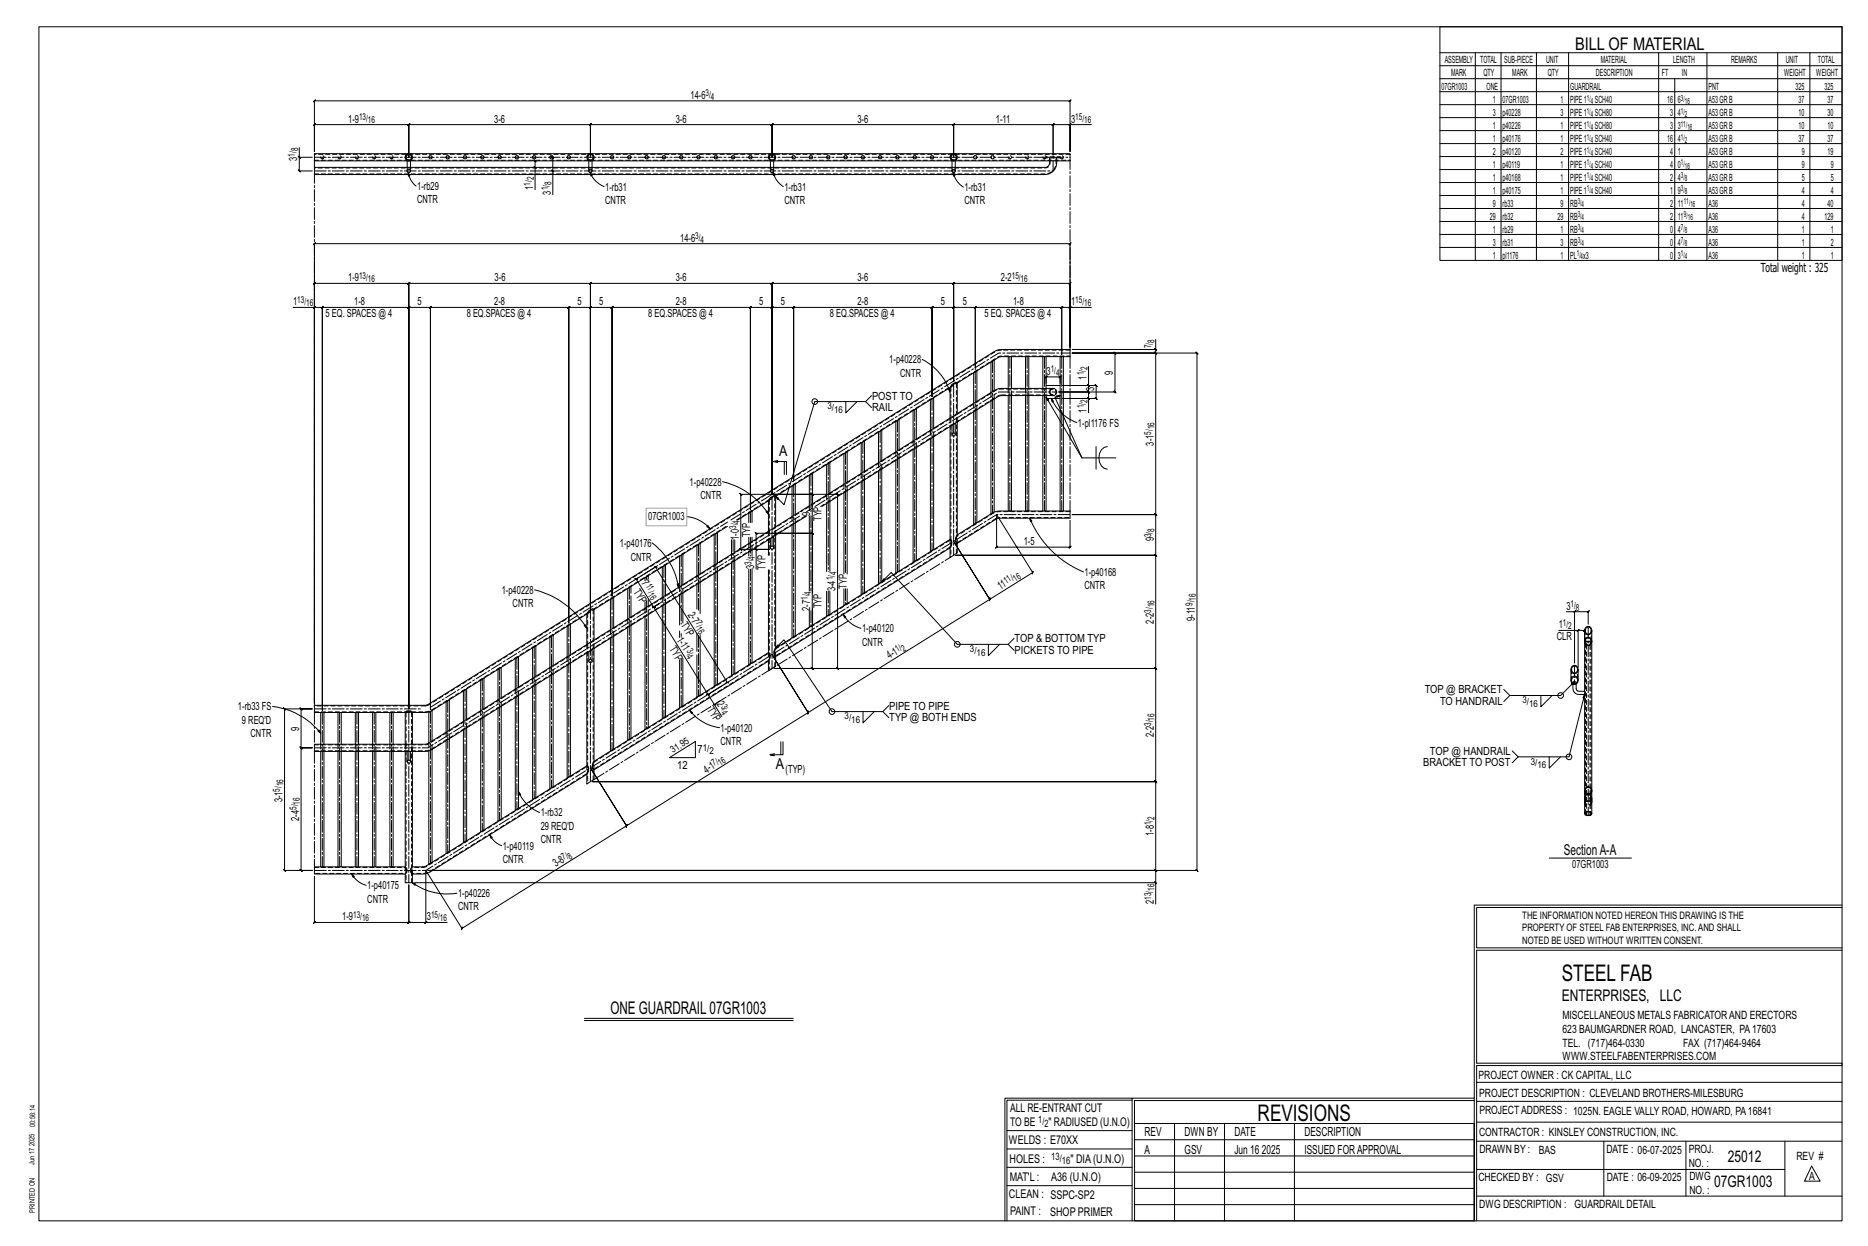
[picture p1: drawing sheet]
<svg xmlns="http://www.w3.org/2000/svg" width="914mm" height="610mm" viewBox="0 0 914 610" stroke-linecap="round" stroke-linejoin="round" font-family="sans-serif">
<g fill="none" stroke="#000" stroke-width=".49">
<path d="M19 13h883v584h-883zM705 13h197v114h-197zM705 26h197M705 32h197M705 39h197M722 26v101M735 26v101M752 26v101M768 26v101M812 26v101M820 39v88M836 26v101"/>
<path d="M870 26v101M886 26v101M705 45h197M705 51h197M705 58h197M146 76l1 1zM147 72v5h6M147 77v7l-1-1 1 1h6M154 75h370v4h-370zM154 75h.1M154 78h.1M199 79v3"/>
<path d="M201 79v3M262 79l-1-1 1 1v3M270 77h1l-1-1 1 1v7M288 79v3M290 79v3M377 79v3M379 79v3M466 79v3M468 79v3M514 79l-1 2-1 1h-358v3h358a6 6 0 0 0 5-6M524 61v-1l-1 1zM524 61h-8v-1l-1 1h1v15v-15v-1l-1 1h1h-49v-1l-1 1h1v16v-16v-1l-1 1h1h-89v-1l-1 1h1v16v-16v-1l-1 1h1h-89l1-1-1 1v16v-16l1-1-1 1h-89l1-1-1 1v16v-16l1-1-1 1h-46v-1l-1 1h1v13v-25l-1 1 1-1h370l-1 1 1-1v25v-13h10"/>
<path d="M705 64h197M705 70h197M705 77h197M200 84l1 2h-1zM200 84l1 4 3 3M261 81l1 1zM262 82v11M270 84h1v11M270 83l1 1zM289 84l1 2h-1zM289 84a13 13 0 0 0 7 7M378 84l1 2z"/>
<path d="M378 84a11 11 0 0 0 5 7M467 84v2zM467 84a11 11 0 0 0 5 8M705 83h197M705 89h197M705 96h197M154 119l-1 1 1-1h370l-1 1 1-1v51v-31v-1l-1 1h1h-57v-1l-1 1h1v48v-48v-1l-1 1h1h-89v-1l-1 1h1v103v-103v-1l-1 1h1h-89l1-1-1 1v158v-158l1-1-1 1h-89l1-1-1 1v208v-208l1-1-1 1h-46v-1l-1 1h1v205zM705 102h197M705 108h197M705 115h197M705 121h197M143 150h11v194"/>
<path d="M154 150l-1 1 1-1zM154 150h4l-1 1 1-1v198v-198l-1 1 1-1h42v1l1-1h-1v197v-197v1l1-1h-1h11l-1 1 1-1v197v-197l-1 1 1-1h67v1l1-1h-1v155v-155v1l1-1h-1h11v1l1-1h-1v146v-146v1l1-1h-1h11l-1 1 1-1v142v-142l-1 1 1-1h67v1l1-1h-1v99v-99v1l1-1h-1h11l-1 1 1-1v92h-15l-1-1 1 1v27l-1-1 1 1h14h-7v9M524 150h-4l-1 1 1-1v23v-23l-1 1 1-1h-43h1l-1 1v-1v31M524 150l-1 1zM534 150h-10v20M451 176a27 27 0 0 1 14 16M477 180v-30h1l-1 1v-1h-10l-1 1 1-1v36M485 177v15M487 176v15M494 174v16M495 174v16M502 174v16"/>
<path d="M504 174v16M510 174v16M512 174v15M519 174v21M521 174h3v-3h-34l-3 1-278 173h-55v4h3M521 174l-31 1-21 12M521 174v76h-2M525 173h41l-1-1 1 1v79l-1-1 1 1h-41h41l-1-1 1 1v20l-1-1 1 1h-98h98l-1-1 1 1v55h-1l1 1v-1h-187h187h-1l1 1v-1v55h-1l1 1v-1h-276h276h-1l1 1v-1v44l-1-1 1 1h-357h357l-1-1 1 1v6M525 173h21l-1-1 1 1v19l-1-1 1 1h-28M525 173h61l-1-1 1 1v253l-1-1 1 1h-377M533 179v10h-13h17l-1-1 1 1v6l-1-1 1 1h-17h13v7M565 170l1 1z"/>
<path d="M566 166v5h-41M566 171v2l-1-1 1 1h-41M414 196v6l6-6M424 196l3 3M427 194l-3 2h-25l-15 51-4-4M449 200v15M455 196v15M457 195v15M464 190h1v2zM465 190l-85 53M465 190v15M467 187v-37l-1 1 1-1h-11h1l-1 1v-1v44v-44h1l-1 1v-1h-67l-1 1 1-1v85v-85l-1 1 1-1h-11l-1 1 1-1v92"/>
<path d="M469 187h-1l-2 1-1 2M469 187v15M477 182v15M478 181v15M487 195v55l-2 1v-55M495 194v56h-1v-56M504 194v56h-2v-56M510 194v56M512 195v55h-2M512 194v1h7v55M512 188v-4v1l1-1h-1h7l-1 1 1-1v4M512 194l18 30"/>
<path d="M515 195l1 1-1 1zM515 195a23 23 0 0 0 12 12M518 192h15l-1-1 1 1v3M519 189h-7v1M519 194h-3l14 30M532 194l1 1zM532 188l1 1zM533 189v3l-1-1 1 1h-15M422 217v15M423 216v15M430 211v15M432 210v15"/>
<path d="M439 206v15M440 205v15M447 201v15M449 219v55l-2 1v-55M457 214v55l-2 1v-55M465 209v55M466 208l2-1v6a.8 .8 0 0 1-1 0 .8 .8 0 0 1-1 0zM469 206v56M478 200v56l-1 1v-56M537 218v12M542 218a6 6 0 0 0-4 6 6 6 0 0 0 4 6M354 236a36 36 0 0 1 22 16"/>
<path d="M381 226h-2h6v6M381 225l-2 1M384 226v6M388 238v15M389 237v15M396 233v14M398 232v14M405 227v15M406 226v15M413 222v15M415 221v15M423 235v55l-1 1v-55"/>
<path d="M432 230v55l-2 1v-56M440 224v55l-1 1v-55M530 224h16M336 253a17 17 0 0 1 11 6M346 258l1-1v2zM356 258l-65 40M367 251v5M368 250v6M375 250h1v2zM376 245l-15 9M376 245v15M378 242h32v-1l1 1h-1v85l1 1-1-1h-31h19v1l-1-1h1v-66l-1-1 1 1h-20h20l-1-1 1 1v-19l-1-1 1 1z"/>
<path d="M380 243l-1-1-2 2-1 1M380 243v15M389 256v55l-1 1v-55M391 251l-182 113h-55v4h45M395 252l-183 115-3 1h-8v5a.8 .8 0 0 1-1 0 .8 .8 0 0 1-1 0v-5M396 252v37M398 255v35M402 248l87-54h27a1.8 1.8 0 0 0 1-2 1.8 1.8 0 0 0-2-2h-25h-2l-96 60M405 246v34M406 245v35M413 241v40M415 240v41"/>
<path d="M504 254l1 1h-1zM504 254a49 49 0 0 0 26 26M510 250h-22l-2 1-17 11M519 250h-7M521 250h3v4h-36l-19 12M524 255v13v-1l-1 1h1h-36v-1l-1 1h1v-16l18 28v-1l-1 2 1-1-22 13h1l-1 1v-1l-17-28 17 28h1l-1 1v-1l-88 56v-1l-1 1h1l-18-29 18 29v-1l-1 1h1l-89 55v-1v2v-1l-18-28 18 28v-1v2v-1l-81 50v1v-1l-18-28v25h11M319 266a33 33 0 0 1 13 21M324 277v15M326 276v15M333 272v15M334 271v15M341 267v15"/>
<path d="M343 266v15M350 262v14M351 280v55l-1 1v-55M351 261v14M358 264v7M360 274v56l-2 1v-56M360 264v6M367 278v47l1-1v-46M367 263v3M367 270v2M368 263v2M368 269v3"/>
<path d="M370 268l1 1zM376 264v8M376 279v40M377 263l2-1v6a.8 .8 0 0 1-1 1 .8 .8 0 0 1-1-1zM378 261h-8v-1l1 1h-1v8M380 262v55l4-4 23 35h25l3-3M469 262l-1 1v2l1 1M469 266v5l-4 2v-5M262 289a41 41 0 0 1 25 18M291 298h-1l-2 1-1 1M291 298v15M299 293v15"/>
<path d="M300 292v15M307 288v15M309 287v3M309 292v10M316 283v1M316 294v4M317 282v1M317 293v4M326 295v56l-2 1v-56M331 286h1v1zM333 291v15M334 290v15"/>
<path d="M341 286v12M343 285v15M398 298v8l-2 1v-8M405 289v13l1-1v-12M413 288v8l2-1v-7M432 285l4-5 33 35h24l3-3M767 299h4v25M770 300l1-1zM771 299h6v1l1-1h-1v6M261 317v15M262 316l-44 27M262 316v15"/>
<path d="M269 312l-7 4M269 312v15M271 311l-2 1M271 311l7-5v15M271 311v15M279 305l-1 1M279 305v15M286 306h1v1zM287 300l-8 5M287 319v56M287 300v15M288 319l2-1v5a.8 .8 0 0 1-1 1 .8 .8 0 0 1-1-1z"/>
<path d="M291 317v55M300 311v55l-1 1v-55M309 306v55l-2 1v-55M317 301v55l-1 1v-55M333 309v3M341 310v9M343 310v30l-2 1v-21M376 319l-85 54a3 3 0 0 0 0 4l85-54M376 319l1 1v2l-1 1M380 317l85-53h1v3l-1 1-85 53a3 3 0 0 1 0-4zM413 301l1 1h-1zM413 301a14 14 0 0 0 8 6"/>
<path d="M484 315v6l5-6M493 315l3 3M763 308h10v19M772 309l1-1zM773 308h3l-1 1 1-1v5M776 309v5M779 309v5M227 338v15M228 337v15M235 333v15M237 332v15M244 328v14"/>
<path d="M245 327v14M252 322v15M254 321v15M262 335v55l-1 1v-55M271 330v55l-2 1v-55M279 324v56l-1 1v-56M334 322v23l-1 1v-23M349 338l-2 2h-1h1l-27-43h1h-2h1l3-2-3 2h1h-2h1l-9-14h1h-1l10-6h-1l2 1-1-1 35 57h-1h2h-1l-9 6h-1h1l3 5M380 321v5l-4 2v-5M769 328v5l1 2M771 333l-7 7h-25l-3-3M773 328l-1 5v2"/>
<path d="M776 338v-24v-1l1 1 2-1v74a1.9 1.9 0 0 0-2-2 1.9 1.9 0 0 0-1 3 1.9 1.9 0 0 0 2 1l1-2v4M776 338h-4l-1-4h-1v3a2.9 2.9 0 0 0 3 3h3l-1 1 1 1v-2l-8 30h-25l-3-3M776 338v53M133 346a35 35 0 0 1 24 13M139 346v1h14h-6v-1l1 1h-1v19v-1l1 1h-1h6h-6v-1l1 1h-1v60v-1l1 1h-1h6h-14h1l-1-1v1v-79h1zM156 358v-1l1 2zM157 349v15M157 349h41M159 349v15M165 349v15M167 349v15M174 349v15"/>
<path d="M175 349l1 15M182 349v15M184 349v15M191 349v15M192 349v15M198 349v15M202 349l-1-1h-2l-1 1M202 349v15M218 343l-8 5-8 1M218 343v15M220 342v15M228 356v55l-1 1v-55"/>
<path d="M237 351v55l-2 1v-55M245 346v55l-1 1v-55M254 340v55l-2 1v-55M338 348l1 1h-1zM338 348a22 22 0 0 0 14 8M349 345h1zM353 343l-3 2 3 6M422 348v6l6-6M432 348l3 3M739 340l-3 3M754 340v6l6-6M157 368v56h-3v4h44"/>
<path d="M159 368v56h-2M165 368v56h-6M167 368v56h-2M174 368v56M176 368v56h-2M182 368v56M184 368v56h-2M191 368v56M192 368v56h-1M198 368v56M199 368h2M202 368v56"/>
<path d="M211 367v55l-1 1v-56M211 363v-15l-1 1v15M220 361v56l-2 1v-56M287 379a3 3 0 0 0 0-4l-78 49h-7M287 379l-76 48a13 13 0 0 1-9 1M291 377v4l-4 3v-5M328 371l12-8v8zM379 369h-2M382 363v6M383 363v6h-6l2 1M743 370l-3 3M758 370v6l6-6"/>
<path d="M254 387l1 2h-1zM254 387a19 19 0 0 0 10 11M776 398v-7a1.8 1.8 0 0 0 1 1 1.8 1.8 0 0 0 2-1v7M776 397a1.5 1.5 0 0 1 2 0 1.5 1.5 0 0 1 1 2h-3a.8 .8 0 0 1 0-1 .8 .8 0 0 1 1-1 1 1 0 0 1 1 0 1 1 0 0 1 0 2h-2v-1zM777 389h1M240 408l1 2h-1zM240 408l2 3 4 3M758 420h41M154 429v22l-1 1 1-1h46v1l1-1h-1v-18v18v1l1-1h-1h8M167 424h7M172 428l1 1zM172 428a12 12 0 0 0 7 5"/>
<path d="M176 424h6M184 424h7M192 424h6M198 428v4h4v-4M198 424l1 1v2l-1 1M202 424l-1 1v2l1 1M202 432l2 1h-1zM202 432a29 29 0 0 0 22 5M203 432h363v10M565 431l1 1zM208 451h1l-1 1zM722 443v154"/>
<path d="M722 443h180M902 444h-179v20h179M902 465h-179v55h179v1h-179v76M286 498h102M286 499h102M554 538h-61v59M554 537h168M722 538h-167v13M723 539h179M723 530h179M493 553h61M555 550h167v47h-167z"/>
<path d="M555 558h167M575 550v47M599 550v47M634 550v47M723 549h179M723 558h179M785 558v27M825 558v27M874 558v27M493 571h61M493 562h61M555 573h167"/>
<path d="M555 566h167M723 572h151M887 570l4 8h-8zM492 597v-60h62v60M493 580h61M555 589h167M555 581h167M723 585h179"/>
<circle cx="399" cy="196" r="1.4"/>
<circle cx="469" cy="315" r="1.4"/>
<circle cx="777" cy="308" r="1.9"/>
<circle cx="778" cy="308" r="1.6"/>
<circle cx="771" cy="328" r="1.9"/>
<circle cx="771" cy="328" r="1.6"/>
<circle cx="407" cy="348" r="1.4"/>
<circle cx="764" cy="340" r="1.4"/>
<circle cx="768" cy="370" r="1.4"/>
<circle cx="778" cy="387" r="1.6"/>
</g>
<g fill="none" stroke="#000" stroke-width=".49" stroke-dasharray="2 1.4">
<path d="M154 78h370M154 78h.1M154 75h.1M198 77v-1M198 77h.1M198 76h1M199 76h.1M199 78l-1-1M199 77h.1M199 77v1M199 76v-1M199 76v1"/>
<path d="M199 78h.1M199 75h.1M199 75h2M199 79v-1M199 78h1M200 78h1M200 79h.1M200 78h.1M201 76h-2M201 79l-2-1M201 76h.1M201 75h.1"/>
<path d="M201 78v1M201 78h-2M201 75l1 1M201 78v-1M201 78h.1M201 77v-1M201 77h.1M202 78h-1M202 76v1M202 78h.1M202 77v1M202 77h.1"/>
<path d="M210 77v-1M210 76l1 1M211 78h-1v-1M211 77h.1M211 77v1M218 77h.1M218 77l1-1M219 78l-1-1M219 76h1M220 78h-1M220 76v1M220 77v1"/>
<path d="M220 77h.1M227 77h.1M227 77v-1M227 78v-1M227 76h1M228 78h-1M228 76v1M228 77v1M228 77h.1M235 77h.1M235 77l1-1M236 78l-1-1"/>
<path d="M236 76h1M237 78h-1M237 76v1M237 77v1M237 77h.1M244 77h.1M244 77v-1M244 78v-1M244 76h1M245 78h-1M245 76v1M245 77v1"/>
<path d="M245 77h.1M252 77h.1M252 77l1-1M253 78l-1-1M253 76h.1M253 78h.1M253 76l1 1M254 77l-1 1M254 77h.1M261 77h.1M261 77v-1M261 78v-1"/>
<path d="M261 76h1M262 78h-1M262 76v1M262 77v1M262 77h.1M269 77h.1M269 77l1-1M270 78l-1-1M270 76h.1M270 78h.1M270 76l1 1M271 77l-1 1"/>
<path d="M271 77h.1M278 77h.1M278 77v-1M278 78v-1M278 76h1M279 78h-1M279 76v1M279 77v1M279 77h.1M287 77v-1M287 76h1M288 76h.1"/>
<path d="M288 77h.1M288 77v1M288 76v-1M288 78l-1-1M288 76v1M288 78h.1M288 75h.1M288 78h2zM288 75h2zM288 79v-1M288 78h2M289 79h.1"/>
<path d="M289 78h.1M290 76h-2M290 76h.1M290 75h.1M290 79v-1M290 78h.1M290 75l1 2M290 78v-1M290 77v-1M291 78h-1M291 77v1M291 77h.1"/>
<path d="M299 77h.1M299 77v-1M299 78v-1M299 76h1M300 78h-1M300 76v1M300 77v1M300 77h.1M307 77h.1M307 77l1-1M308 78l-1-1M308 76h1"/>
<path d="M308 78h.1M309 76v1M309 77l-1 1M309 77h.1M316 77h.1M316 77v-1M316 78v-1M316 76h1M317 78h-1M317 76v1M317 77v1M317 77h.1"/>
<path d="M324 77h.1M324 77l1-1M325 78l-1-1M325 76h.1M325 78h.1M325 76l1 1M326 77l-1 1M326 77h.1M333 77h.1M333 77v-1M333 78v-1M333 76h1"/>
<path d="M334 78h-1M334 76v1M334 77v1M334 77h.1M341 77h.1M341 77l1-1M341 78v-1M342 76h.1M342 78h-1M342 76l1 1M343 77l-1 1M343 77h.1"/>
<path d="M350 77h.1M350 77v-1M350 78v-1M350 76h1M351 78h-1M351 76v1M351 77v1M351 77h.1M358 77h.1M358 77v-1M358 78v-1M358 76h1"/>
<path d="M359 78h-1M359 76l1 1M360 77l-1 1M360 77h.1M367 77h.1M367 77v-1M367 78v-1M367 76h1M368 78h-1M368 76v1M368 77v1M368 77h.1"/>
<path d="M376 77v-1M376 77h.1M376 76h.1M376 76h1M377 77h.1M377 77v1M377 76v-1M377 78l-1-1M377 76v1M377 78h.1M377 76h.1M377 75h.1"/>
<path d="M377 78h2zM377 75h2zM377 79v-1M377 78h2M378 79h.1M378 78h.1M378 76h-1M379 76h-1M379 75h.1M379 79v-1M379 78h.1M379 75l1 2"/>
<path d="M379 78v-1M379 76h.1M379 77v-1M380 78h-1M380 77v1M380 77h.1M388 77h.1M388 77v-1M388 78v-1M388 76h1M389 78h-1M389 76v1"/>
<path d="M389 77v1M389 77h.1M396 77h.1M396 77l1-1M397 78l-1-1M397 76h.1M397 78h.1M397 76l1 1M398 77l-1 1M398 77h.1M405 77h.1M405 77v-1"/>
<path d="M405 78v-1M405 76h1M406 78h-1M406 76v1M406 77v1M406 77h.1M413 77h.1M413 77v-1M413 78v-1M413 76h1M414 78h-1M414 76l1 1"/>
<path d="M415 77l-1 1M415 77h.1M422 77h.1M422 77v-1M422 78v-1M422 76h1M423 78h-1M423 76v1M423 77v1M423 77h.1M430 77h.1M430 77v-1"/>
<path d="M430 78v-1M430 76h1M431 78h-1M431 76l1 1M432 77l-1 1M432 77h.1M439 77h.1M439 77v-1M439 78v-1M439 76h1M440 78h-1M440 76v1"/>
<path d="M440 77v1M440 77h.1M447 77h.1M447 77v-1M447 78v-1M447 76h1M448 78h-1M448 76l1 1M448 77v1M449 77h-1M455 77h1M456 77h-1"/>
<path d="M456 77v-1M456 78v-1M456 76h1M457 78h-1M457 76v1M457 77v1M457 77h.1M465 77v-1M465 76h.1M465 76h1M465 77h1M466 77v1"/>
<path d="M466 76v-1M466 78l-1-1M466 76l-1 1M466 78h.1M466 76h.1M466 75h.1M466 78h2zM466 75h2zM466 79v-1M466 78h2M467 79h.1M467 78h.1"/>
<path d="M467 76h-1M468 76h-1M468 75h.1M468 78v1M468 78h.1M468 75l1 2M468 78v-1M468 76h.1M468 77v-1M469 77l-1 1M469 77h.1M477 77h.1"/>
<path d="M477 77v-1M477 78v-1M477 76h1M478 78h-1M478 76v1M478 77v1M478 77h.1M485 77h.1M485 77v-1M485 78v-1M485 76h1M486 78h-1"/>
<path d="M486 76l1 1M487 77l-1 1M487 77h.1M512 77h7h-7zM514 77v1M514 78v1M514 78v3l-2 1h-358M517 78v-1M517 79v-1M524 75h.1M524 78h.1M524 75h-370"/>
<path d="M154 85h358a6 6 0 0 0 5-7M199 82v2M199 82h.1M199 84v-1M199 83h1M200 84h-1M200 83h1M201 84h-1M201 83h.1M201 84h.1M201 83v-1M201 82h.1"/>
<path d="M288 84v-1M288 82h.1M288 83h.1M288 84v-2M288 83h1M289 84h-1M289 83h.1M289 84h.1M289 83l1 1M290 84h-1M290 82v2M290 82h.1"/>
<path d="M377 84v-1M377 82h.1M377 83h.1M377 84v-2M377 84h.1M377 83h1M378 84h-1M378 83l1 1M379 84h-1M379 82v2M379 82h.1M466 84v-1"/>
<path d="M466 82h.1M466 83h.1M466 84v-2M466 84h.1M466 83h1M467 84h-1M467 83l1 1M468 84h-1M468 82v2M468 82h.1M485 177h.1M485 177l2-1"/>
<path d="M487 176h.1M487 172l-277 173M488 175l2-1h34M490 171l-3 1M524 171h-34M524 171h.1M449 200h.1M455 196l2-1M455 196h.1M456 196h-1M457 195h.1M465 190l4-3"/>
<path d="M465 189l3-2M465 189h1M465 189v16M466 189h.1M466 189v-1M466 188h2M468 188v15M468 187l20-12M477 182h.1M477 197v1M477 198v3M477 182l1-1"/>
<path d="M478 197v-1M478 181h.1M485 192h.1M485 192v4M485 196h.1M487 195h.1M487 195v-4M487 191h.1M490 193h25M494 190h.1M494 190v3M494 193v1"/>
<path d="M495 194v-1M495 193v-3M495 190h.1M502 190h.1M502 190v3M502 193v1M504 194v-1M504 193v-3M504 190h.1M510 190h.1M510 190v3M510 193v1"/>
<path d="M512 190h-22l-3 1-95 59M512 190h.1M512 190v3M512 193v1M514 192l1 1M514 191a1.5 1.5 0 0 1 2-1 1.5 1.5 0 0 1 1 2 1.5 1.5 0 0 1-2 1M515 190l-1 2M515 193l1 1M516 190h-4M516 193h-2v-2M516 190h-1M517 192h.1"/>
<path d="M422 217l1-1M422 217h.1M423 216h.1M430 211l2-1M430 211h.1M432 210h.1M439 206l1-1M439 206h.1M440 205h.1M447 216h.1M447 216v4M447 220h.1"/>
<path d="M447 201l2-1M447 201h.1M449 219h.1M449 219v-4M449 215h.1M455 211h.1M455 211v3M455 214v1M457 214v-1M457 213v-3M457 210h.1M465 205h.1"/>
<path d="M465 205v3M465 208v1M465 208v65M467 212l-1 1M468 213l-1-1M468 206v-3M469 206h.1M469 206v-3M469 203v-1M477 201h.1M478 200h.1M478 200v-3"/>
<path d="M388 238h.1M388 238l1-1M389 237h.1M396 233h.1M396 233l2-1M398 232h.1M405 227l1-1M405 227h.1M406 226h.1M413 237h.1M413 237v4M413 222l2-1"/>
<path d="M413 222h.1M415 240v-4M415 236h.1M415 221h.1M422 232h.1M422 232v3M422 235v1M423 235v-1M423 234v-3M423 231h.1M430 226v1M430 227v3"/>
<path d="M430 230h.1M432 230v-1M432 229v-3M432 226v-1M439 221h.1M439 221v4M439 225h.1M440 224h.1M440 224v-4M440 220h.1M361 254l15-10M367 251l1-1"/>
<path d="M367 251h.1M368 250h.1M376 245l4-2M376 260h.1M376 244l3-1M377 245h.1M377 245v15M377 245v-1M377 244h.1M377 244l2-1M379 243v15M379 243l86-54"/>
<path d="M380 258h.1M388 253h.1M388 253v4M388 257h.1M389 256h.1M389 256v-4M389 252h.1M391 251l-182 113h-55M396 247v1M396 248v2M398 248v-1M398 247v-1"/>
<path d="M402 248l86-54 2-1M405 242v1M405 243v3M405 246h.1M406 245h.1M406 245v-3M406 242v-1M413 241h.1M415 240h.1M487 254l-19 11M487 254l2-1h35M524 250h-35l-3 1"/>
<path d="M324 277l2-1M324 277h.1M326 276h.1M333 272l1-1M333 272h.1M334 271h.1M341 267l2-1M341 267h.1M343 266h.1M350 276v1M350 277v3M350 262l1-1"/>
<path d="M350 262h.1M350 261v1M351 261h.1M351 280v-1M351 279v-3M351 276v-1M358 271v1M358 272v3M358 275h.1M360 274h.1M360 274v-3M360 271v-1"/>
<path d="M367 266h.1M367 266v4M367 270h.1M368 269h.1M368 269v-4M368 265h.1M376 260v4M376 264h.1M377 260v3M377 263v9M377 279v49M378 267l-1 1"/>
<path d="M379 268l-1-1M379 262v-4M380 262h.1M380 262v-4M465 264v4M465 268l-85 53M465 264h.1M465 264v1M465 265h1M466 265l-1 3M468 265v-2M468 263l1-1 17-11"/>
<path d="M468 271v-65M468 265h.1M469 266v-4M288 300l2-2M288 300h.1M288 300v-1M288 299h.1M288 299l2-1M290 298v16M290 298l66-41M299 293l1-1M299 293h.1"/>
<path d="M300 292h.1M307 288l2-1M307 288h.1M309 287h.1M316 283l1-1M316 298h.1M316 298v3M316 283h.1M317 297h.1M317 282h.1M324 292v1M324 293v3"/>
<path d="M324 296h.1M326 295h.1M326 295v-3M326 292v-1M333 287h.1M333 287v4M333 291h.1M334 290h.1M334 290v-4M334 286h.1M341 282h.1M341 282v4"/>
<path d="M341 286h.1M343 285h.1M343 285v-4M343 281h.1M350 280v1M261 317l1-1M261 317h.1M262 316h.1M269 312l2-1M269 312h.1M271 311h.1M278 306l1-1"/>
<path d="M278 306h.1M279 305h.1M287 300l4-2M287 315v1M287 316v3M287 319h.1M288 300v15M288 315v4M288 319v64M290 317v-3M291 317h.1M291 317v-4"/>
<path d="M291 313h.1M299 308h.1M299 308v4M299 312h.1M300 311h.1M300 311v-4M300 307h.1M307 303h.1M307 303v4M307 307h.1M309 306h.1M309 306v-4"/>
<path d="M309 302h.1M316 301v1M317 301v-1M317 300v-3M376 319v4M376 320h.1M376 320h1M377 320h.1M380 317l85-53M776 314v1M776 314v1l1 1M776 313v2"/>
<path d="M776 313v1M776 309v4M776 313l1-1M776 315v-1M776 314h.1M776 315h.1M776 314h1M777 316v83M777 315h-1M777 314h.1M777 316v-1M777 312l1 1 1 1v-5"/>
<path d="M777 314h2v84M777 312l-1 1M777 316l2-1v-1M777 316h.1M778 316l-2-1M778 316l1-2M779 315l-2 1M779 314v1M779 313l-2-1M779 314l-1 1h-1M779 315v-2M779 314v-1"/>
<path d="M227 338l1-1M227 338h.1M228 337h.1M235 333l2-1M235 333h.1M237 332h.1M244 328l1-1M244 327v1M245 327h.1M252 322l2-1M252 337h.1M252 337v4"/>
<path d="M252 322h.1M254 340v-3M254 337v-1M254 321h.1M261 332h.1M261 332v4M261 336h.1M262 335h.1M262 335v-4M262 331h.1M269 327h.1M269 327v3"/>
<path d="M269 330v1M271 330v-1M271 329v-3M271 326h.1M278 321v1M278 322v3M278 325h.1M279 324h.1M279 324v-3M279 321v-1M289 323h-1M290 323h-1"/>
<path d="M376 323l-85 53M377 320l-1 3M379 320l1-3M379 326v-64M379 321v-1M379 321h.1M380 321h-1M380 321v-4M769 332v1M769 328v5M769 333l2-2M770 334l-1-1"/>
<path d="M770 335h1M770 335v-1M771 334h-1M771 331l-2 1M771 331l1 1v1v-5M771 335h1M772 334h-1M772 332l-1-1M772 333v1l-2 1M773 333l-1-1M154 348h45M154 345h.1"/>
<path d="M154 348h.1M198 349h.1M199 348h3M199 349h3M199 349v-1M199 348h.1M199 348h1M200 348l1 1M201 349v15M202 348h6M208 345h-54M208 348l3-1"/>
<path d="M210 345h-2M211 347l77-47M218 343l2-1M218 343h.1M218 358v1M218 359v3M220 358v-1M220 342h.1M227 353h.1M227 353v4M227 357h.1M228 356h.1"/>
<path d="M228 356v-4M228 352h.1M235 348h.1M235 348v3M235 351v1M237 351v-1M237 350v-3M237 347h.1M244 342v1M244 343v3M244 346v1M245 346v-1"/>
<path d="M245 345v-3M245 342v-1M252 341h.1M254 340h.1M154 367h54h2l184-115M157 364h.1M157 364v3M157 367v1M159 368v-1M159 367v-3M159 364h.1M165 364h.1"/>
<path d="M165 364v3M165 367v1M167 368v-1M167 367v-3M167 364h.1M174 364h.1M174 364v3M174 367v1M176 368v-1M176 367v-3M176 364h.1M182 364h.1"/>
<path d="M182 364v3M182 367v1M184 368v-1M184 367v-3M184 364h.1M191 364h.1M191 364v3M191 367v1M192 368v-1M192 367v-3M192 364h.1M198 364h.1"/>
<path d="M198 364v3M198 367v1M199 364v-15M199 364v3M199 367v65M200 372l-1 1M201 373l-1-1M201 367v-3M202 368v-1M202 367v-3M202 364h.1M210 364h.1"/>
<path d="M210 364v3M210 367h.1M211 367v-1M211 366v-3M211 363h.1M218 362h.1M220 361h.1M220 361v-3M287 375v4M287 375h.1M287 375h1M288 375v1"/>
<path d="M288 376l-1 2-78 49M290 376l1-3M290 376h.1M291 376h-1M291 376h.1M291 377v-5M291 373l85-53M290 382v-65M776 392v-1M776 391v-1M776 392v2M776 392v1v-1"/>
<path d="M776 390v2M776 393h.1M776 389v1M776 387v3M776 391h.1M776 390h.1M776 398v-84M776 391v1M776 391v2M776 394h.1M776 393v-1M776 390l1-1"/>
<path d="M776 394v-1M776 390v1M776 394h1M777 391l-1-1M777 390h-1M777 392h-1M777 392h.1M777 388l-1 1M778 389h.1M778 399v-83M778 391h1M778 394h.1"/>
<path d="M778 390l1 1M778 393h1M778 394h1M778 390v1M778 389l1 1M779 391v2M779 393h.1M779 393h-1M779 391l-2 1M779 394v-2v-1M779 391h.1M779 393v-2"/>
<path d="M779 391h-1M779 393l-1 1M779 391l-1-1M779 390v1v-4M779 392h.1M779 389l-2-1M779 391v1M779 392v-2M779 390v-1M779 390v1M779 392v1v-1M154 424l44 1"/>
<path d="M198 424v4M198 425h1M199 425h.1M199 425l-1 2h-44M201 426l1-2h5M201 432v-65M202 427l-1-1M202 427h.1M202 428v-4M207 424h2l78-49M209 427h-7"/>
<circle cx="158" cy="77" r=".8"/>
<circle cx="166" cy="77" r=".8"/>
<circle cx="175" cy="77" r=".8"/>
<circle cx="183" cy="77" r=".8"/>
<circle cx="192" cy="77" r=".8"/>
<circle cx="494" cy="77" r=".8"/>
<circle cx="503" cy="77" r=".8"/>
<circle cx="511" cy="77" r=".8"/>
<circle cx="520" cy="77" r=".8"/>
</g>
<path d="M316 249h20v8h-20z" fill="none" stroke="#f0f" stroke-width=".5"/>
<g fill="none" stroke="#000" stroke-width=".49" stroke-dasharray="5.8 1 1 1">
<path d="M154 77h370M154 82v-3M154 84h362v-7M486 177v74M494 174v76M503 174v76M511 174v76M520 174v76M524 171v-92M524 174v76M456 195v74M467 189v83"/>
<path d="M477 182v74M422 216v74M431 211v74M439 206v74M448 200v75M389 237v75M397 232v18M405 227v53M414 221v60M358 254l131-81h35M367 251v5M378 244v83"/>
<path d="M397 252v37M398 249l-3 1M399 248l90-56h28M325 277v74M333 272v33M342 266v33M350 261v74M359 264v66M367 263v9M367 278v47M289 297v85M300 293v74"/>
<path d="M308 287v75M317 282v2M317 294v62M397 299v7M405 289v12M414 288v8M262 316v75M270 311v74M278 306v74M333 310v1M342 311v30M777 307v92"/>
<path d="M228 338v74M236 332v75M245 327v74M253 322v74M333 323v23M771 326v9M154 345v-260M154 347h52M154 349v15M158 349v75M166 349v75M175 349v75"/>
<path d="M183 349v75M192 349v75M200 349v83M211 346l145-91M211 348v74M219 343v74M154 366h55l183-114M154 368v56M291 381l174-108M154 426h54l280-174h36"/>
</g>
<g font-size="11.2">
<text x="764" y="480">STEEL FAB</text>
<text x="616" y="548">REVISIONS</text>
</g>
<g font-size="8.6">
<text x="771" y="24">BILL OF MATERIAL</text>
<text x="299" y="496">ONE GUARDRAIL07GR1003</text>
</g>
<g font-size="7.9">
<text x="765" y="490">ENTERPRISES, LLC</text>
<text x="846" y="569">25012</text>
<text x="839" y="581">07GR1003</text>
</g>
<g font-size="7.3">
<text x="381" y="223">A</text>
<text x="380" y="376">A</text>
<text x="766" y="418">SectionA-A</text>
</g>
<g font-size="6.1">
<text x="862" y="133">Total weight : 325</text>
<text x="560" y="556">REV</text>
<text x="580" y="556">DWN BY</text>
<text x="604" y="556">DATE</text>
<text x="639" y="556">DESCRIPTION</text>
<text x="560" y="564">A</text>
<text x="580" y="564">GSV</text>
<text x="604" y="564">Jun 16</text>
<text x="618" y="564">2025</text>
<text x="639" y="564">ISSUED FORAPPROVAL</text>
</g>
<g font-size="5.9">
<text x="494" y="560">WELDS : E70XX</text>
<text x="494" y="569">HOLES :</text>
<text x="524" y="569">&quot; DIA(U.N.O)</text>
<text x="494" y="578">MAT'L :</text>
<text x="515" y="578">A36 (U.N.O)</text>
<text x="494" y="586">CLEAN : SSPC-SP2</text>
<text x="495" y="595">PAINT :</text>
<text x="514" y="595">SHOP PRIMER</text>
</g>
<g font-size="5.8">
<text x="494" y="544">ALL RE-ENTRANT CUT</text>
<text x="494" y="551">TO BE</text>
<text x="513" y="551">&quot; RADIUSED (U.N.O)</text>
</g>
<g font-size="5.6">
<text x="765" y="499">MISCELLANEOUS METALS FABRICATORAND ERECTORS</text>
<text x="765" y="505">623 BAUMGARDNER ROAD, LANCASTER, PA17603</text>
<text x="765" y="512">TEL. (717)464-0330</text>
<text x="824" y="512">FAX (717)464-9464</text>
<text x="765" y="519">WWW.STEELFABENTERPRISES.COM</text>
<text x="724" y="528">PROJECT OWNER : CK CAPITAL, LLC</text>
<text x="724" y="537">PROJECT DESCRIPTION : CLEVELAND BROTHERS-MILESBURG</text>
<text x="724" y="545">PROJECTADDRESS : 1025N. EAGLE VALLY ROAD, HOWARD, PA16841</text>
<text x="724" y="556">CONTRACTOR : KINSLEY CONSTRUCTION, INC.</text>
<text x="724" y="564">DRAWN BY :</text>
<text x="753" y="564">BAS</text>
<text x="786" y="564">DATE : 06-07-2025</text>
<text x="827" y="564">PROJ.</text>
<text x="879" y="568">REV #</text>
<text x="827" y="571">NO. :</text>
<text x="724" y="578">CHECKED BY : GSV</text>
<text x="787" y="578">DATE : 06-09-2025</text>
<text x="827" y="578">DWG</text>
<text x="886" y="578">A</text>
<text x="827" y="584">NO. :</text>
<text x="724" y="591">DWG DESCRIPTION : GUARDRAIL DETAIL</text>
</g>
<g font-size="5.5">
<text x="338" y="48">14-6</text>
<text x="170" y="60">1-9</text>
<text x="242" y="60">3-6</text>
<text x="331" y="60">3-6</text>
<text x="420" y="60">3-6</text>
<text x="487" y="60">1-11</text>
<text x="524" y="60">3</text>
<text x="146" y="79" transform="rotate(-90 146 79)">3</text>
<text x="204" y="93">1-rb29</text>
<text x="261" y="93" transform="rotate(-90 261 93)">1</text>
<text x="270" y="95" transform="rotate(-90 270 95)">3</text>
<text x="296" y="93">1-rb31</text>
<text x="384" y="93">1-rb31</text>
<text x="472" y="93">1-rb31</text>
<text x="204" y="100">CNTR</text>
<text x="296" y="100">CNTR</text>
<text x="384" y="100">CNTR</text>
<text x="472" y="100">CNTR</text>
<text x="333" y="118">14-6</text>
<text x="170" y="138">1-9</text>
<text x="242" y="138">3-6</text>
<text x="331" y="138">3-6</text>
<text x="420" y="138">3-6</text>
<text x="490" y="138">2-2</text>
<text x="143" y="149">1</text>
<text x="173" y="149">1-8</text>
<text x="204" y="149">5</text>
<text x="242" y="149">2-8</text>
<text x="283" y="149">5</text>
<text x="293" y="149">5</text>
<text x="331" y="149">2-8</text>
<text x="372" y="149">5</text>
<text x="382" y="149">5</text>
<text x="420" y="149">2-8</text>
<text x="461" y="149">5</text>
<text x="471" y="149">5</text>
<text x="496" y="149">1-8</text>
<text x="524" y="149">1</text>
<text x="159" y="155">5 EQ. SPACES @ 4</text>
<text x="228" y="155">8 EQ.SPACES @ 4</text>
<text x="317" y="155">8 EQ.SPACES @ 4</text>
<text x="406" y="155">8 EQ.SPACES @ 4</text>
<text x="482" y="155">5 EQ. SPACES @ 4</text>
<text x="435" y="178">1-p40228</text>
<text x="441" y="184">CNTR</text>
<text x="512" y="183">3</text>
<text x="532" y="186" transform="rotate(-90 532 186)">1</text>
<text x="545" y="183" transform="rotate(-90 545 183)">9</text>
<text x="536" y="191" transform="rotate(-90 536 191)">3</text>
<text x="427" y="195">POST TO</text>
<text x="427" y="201">RAIL</text>
<text x="532" y="202" transform="rotate(-90 532 202)">1</text>
<text x="528" y="209">1-pl1176 FS</text>
<text x="565" y="218" transform="rotate(-90 565 218)">3-1</text>
<text x="338" y="238">1-p40228</text>
<text x="343" y="244">CNTR</text>
<text x="317" y="254">07GR1003</text>
<text x="397" y="252" transform="rotate(-90 397 252)">9</text>
<text x="402" y="255" transform="rotate(-90 402 255)">TYP</text>
<text x="367" y="263" transform="rotate(-90 367 263)">TYP</text>
<text x="303" y="268">1-p40176</text>
<text x="362" y="264" transform="rotate(-90 362 264)">1-0</text>
<text x="501" y="267">1-5</text>
<text x="565" y="265" transform="rotate(-90 565 265)">9</text>
<text x="309" y="274">CNTR</text>
<text x="369" y="278" transform="rotate(-90 369 278)">3</text>
<text x="375" y="279" transform="rotate(-90 375 279)">TYP</text>
<text x="531" y="282">1-p40168</text>
<text x="314" y="285" transform="rotate(58 314 285)">7</text>
<text x="246" y="290">1-p40228</text>
<text x="310" y="290" transform="rotate(58 310 290)">TYP</text>
<text x="409" y="289" transform="rotate(-90 409 289)">3-4</text>
<text x="415" y="288" transform="rotate(-90 415 288)">TYP</text>
<text x="490" y="289" transform="rotate(-32 490 289)">11</text>
<text x="531" y="288">CNTR</text>
<text x="251" y="297">CNTR</text>
<text x="397" y="299" transform="rotate(-90 397 299)">2-7</text>
<text x="402" y="298" transform="rotate(-90 402 298)">TYP</text>
<text x="767" y="298">3</text>
<text x="333" y="306" transform="rotate(58 333 306)">TYP</text>
<text x="337" y="301" transform="rotate(58 337 301)">2-7</text>
<text x="565" y="305" transform="rotate(-90 565 305)">2-2</text>
<text x="585" y="304" transform="rotate(-90 585 304)">9-11</text>
<text x="422" y="309">1-p40120</text>
<text x="763" y="307">1</text>
<text x="328" y="318" transform="rotate(58 328 318)">TYP</text>
<text x="331" y="313" transform="rotate(58 331 313)">1-1</text>
<text x="422" y="316">CNTR</text>
<text x="497" y="314">TOP &amp; BOTTOM TYP</text>
<text x="762" y="313">CLR</text>
<text x="435" y="323" transform="rotate(-32 435 323)">4-1</text>
<text x="497" y="320">PICKETS TO PIPE</text>
<text x="697" y="339">TOP @ BRACKET</text>
<text x="116" y="348">1-rb33 FS</text>
<text x="346" y="348" transform="rotate(58 346 348)">TYP</text>
<text x="351" y="345" transform="rotate(58 351 345)">2</text>
<text x="435" y="347">PIPE TO PIPE</text>
<text x="705" y="345">TO HANDRAIL</text>
<text x="435" y="353">TYP @ BOTH ENDS</text>
<text x="118" y="354">9 REQ'D</text>
<text x="146" y="358" transform="rotate(-90 146 358)">9</text>
<text x="353" y="358">1-p40120</text>
<text x="123" y="361">CNTR</text>
<text x="353" y="364">CNTR</text>
<text x="565" y="360" transform="rotate(-90 565 360)">2-2</text>
<text x="341" y="368">7</text>
<text x="700" y="369">TOP @ HANDRAIL</text>
<text x="331" y="376">12</text>
<text x="697" y="375">BRACKET TO POST</text>
<text x="346" y="378" transform="rotate(-32 346 378)">4-1</text>
<text x="385" y="378">(TYP)</text>
<text x="138" y="393" transform="rotate(-90 138 393)">3-1</text>
<text x="146" y="402" transform="rotate(-90 146 402)">2-4</text>
<text x="265" y="399">1-rb32</text>
<text x="265" y="406">29 REQ'D</text>
<text x="265" y="412">CNTR</text>
<text x="565" y="409" transform="rotate(-90 565 409)">1-8</text>
<text x="246" y="416">1-p40119</text>
<text x="246" y="422">CNTR</text>
<text x="272" y="424" transform="rotate(-32 272 424)">3-8</text>
<text x="770" y="425">07GR1003</text>
<text x="180" y="435">1-p40175</text>
<text x="180" y="442">CNTR</text>
<text x="224" y="439">1-p40226</text>
<text x="565" y="442" transform="rotate(-90 565 442)">2</text>
<text x="224" y="445">CNTR</text>
<text x="168" y="450">1-9</text>
<text x="209" y="450">3</text>
</g>
<g font-size="5">
<text x="745" y="450">THE INFORMATION NOTED HEREON THIS DRAWING IS THE</text>
<text x="745" y="456">PROPERTY OF STEEL FAB ENTERPRISES, INC.AND SHALL</text>
<text x="745" y="462">NOTED BE USED WITHOUT WRITTEN CONSENT.</text>
<text x="508" y="550">1/</text>
<text x="511" y="551">2</text>
<text x="515" y="568">13/</text>
<text x="520" y="570">16</text>
</g>
<g font-size="4.9">
<text x="707" y="31">ASSEMBLY</text>
<text x="725" y="31">TOTAL</text>
<text x="736" y="31">SUB-PIECE</text>
<text x="757" y="31">UNIT</text>
<text x="784" y="31">MATERIAL</text>
<text x="819" y="31">LENGTH</text>
<text x="847" y="31">REMARKS</text>
<text x="874" y="31">UNIT</text>
<text x="890" y="31">TOTAL</text>
<text x="710" y="37">MARK</text>
<text x="726" y="37">QTY</text>
<text x="740" y="37">MARK</text>
<text x="758" y="37">QTY</text>
<text x="781" y="37">DESCRIPTION</text>
<text x="814" y="37">FT</text>
<text x="823" y="37">IN</text>
<text x="873" y="37">WEIGHT</text>
<text x="889" y="37">WEIGHT</text>
<text x="706" y="44">07GR1003</text>
<text x="728" y="44">ONE</text>
<text x="769" y="44">GUARDRAIL</text>
<text x="836" y="44">PNT</text>
<text x="879" y="44">325</text>
<text x="893" y="44">325</text>
<text x="731" y="50">1</text>
<text x="736" y="50">07GR1003</text>
<text x="764" y="50">1</text>
<text x="769" y="50">PIPE1</text>
<text x="781" y="50">SCH40</text>
<text x="816" y="50">16</text>
<text x="821" y="50">6</text>
<text x="836" y="50">A53GRB</text>
<text x="880" y="50">37</text>
<text x="895" y="50">37</text>
<text x="731" y="57">3</text>
<text x="736" y="57">p40228</text>
<text x="764" y="57">3</text>
<text x="769" y="57">PIPE1</text>
<text x="781" y="57">SCH80</text>
<text x="818" y="57">3</text>
<text x="821" y="57">4</text>
<text x="836" y="57">A53GRB</text>
<text x="880" y="57">10</text>
<text x="895" y="57">30</text>
<text x="731" y="63">1</text>
<text x="736" y="63">p40226</text>
<text x="764" y="63">1</text>
<text x="769" y="63">PIPE1</text>
<text x="781" y="63">SCH80</text>
<text x="818" y="63">3</text>
<text x="821" y="63">3</text>
<text x="836" y="63">A53GRB</text>
<text x="880" y="63">10</text>
<text x="895" y="63">10</text>
<text x="731" y="69">1</text>
<text x="736" y="69">p40176</text>
<text x="764" y="69">1</text>
<text x="769" y="69">PIPE1</text>
<text x="781" y="69">SCH40</text>
<text x="816" y="69">16</text>
<text x="821" y="69">4</text>
<text x="836" y="69">A53GRB</text>
<text x="880" y="69">37</text>
<text x="895" y="69">37</text>
<text x="731" y="76">2</text>
<text x="736" y="76">p40120</text>
<text x="764" y="76">2</text>
<text x="769" y="76">PIPE1</text>
<text x="781" y="76">SCH40</text>
<text x="818" y="76">4</text>
<text x="821" y="76">1</text>
<text x="836" y="76">A53GRB</text>
<text x="882" y="76">9</text>
<text x="895" y="76">19</text>
<text x="731" y="82">1</text>
<text x="736" y="82">p40119</text>
<text x="764" y="82">1</text>
<text x="769" y="82">PIPE1</text>
<text x="781" y="82">SCH40</text>
<text x="818" y="82">4</text>
<text x="821" y="82">0</text>
<text x="836" y="82">A53GRB</text>
<text x="882" y="82">9</text>
<text x="896" y="82">9</text>
<text x="731" y="88">1</text>
<text x="736" y="88">p40168</text>
<text x="764" y="88">1</text>
<text x="769" y="88">PIPE1</text>
<text x="781" y="88">SCH40</text>
<text x="818" y="88">2</text>
<text x="821" y="88">4</text>
<text x="836" y="88">A53GRB</text>
<text x="882" y="88">5</text>
<text x="896" y="88">5</text>
<text x="731" y="95">1</text>
<text x="736" y="95">p40175</text>
<text x="764" y="95">1</text>
<text x="769" y="95">PIPE1</text>
<text x="781" y="95">SCH40</text>
<text x="818" y="95">1</text>
<text x="821" y="95">9</text>
<text x="836" y="95">A53GRB</text>
<text x="882" y="95">4</text>
<text x="896" y="95">4</text>
<text x="731" y="101">9</text>
<text x="736" y="101">rb33</text>
<text x="764" y="101">9</text>
<text x="769" y="101">RB</text>
<text x="818" y="101">2</text>
<text x="821" y="101">11</text>
<text x="836" y="101">A36</text>
<text x="882" y="101">4</text>
<text x="895" y="101">40</text>
<text x="729" y="107">29</text>
<text x="736" y="107">rb32</text>
<text x="762" y="107">29</text>
<text x="769" y="107">RB</text>
<text x="818" y="107">2</text>
<text x="821" y="107">11</text>
<text x="836" y="107">A36</text>
<text x="882" y="107">4</text>
<text x="893" y="107">129</text>
<text x="731" y="114">1</text>
<text x="736" y="114">rb29</text>
<text x="764" y="114">1</text>
<text x="769" y="114">RB</text>
<text x="818" y="114">0</text>
<text x="821" y="114">4</text>
<text x="836" y="114">A36</text>
<text x="882" y="114">1</text>
<text x="896" y="114">1</text>
<text x="731" y="120">3</text>
<text x="736" y="120">rb31</text>
<text x="764" y="120">3</text>
<text x="769" y="120">RB</text>
<text x="818" y="120">0</text>
<text x="821" y="120">4</text>
<text x="836" y="120">A36</text>
<text x="882" y="120">1</text>
<text x="896" y="120">2</text>
<text x="731" y="127">1</text>
<text x="736" y="127">pl1176</text>
<text x="764" y="127">1</text>
<text x="769" y="127">PL x3</text>
<text x="818" y="127">0</text>
<text x="821" y="127">3</text>
<text x="836" y="127">A36</text>
<text x="882" y="127">1</text>
<text x="896" y="127">1</text>
</g>
<g font-size="4.7">
<text x="345" y="47">3/</text>
<text x="348" y="49">4</text>
<text x="176" y="59">13/</text>
<text x="526" y="59">15/</text>
<text x="180" y="60">16</text>
<text x="531" y="60">16</text>
<text x="144" y="77" transform="rotate(-90 144 77)">1/</text>
<text x="146" y="74" transform="rotate(-90 146 74)">8</text>
<text x="261" y="88" transform="rotate(-90 261 88)">2</text>
<text x="260" y="91" transform="rotate(-90 260 91)">1/</text>
<text x="268" y="93" transform="rotate(-90 268 93)">1/</text>
<text x="270" y="91" transform="rotate(-90 270 91)">8</text>
<text x="340" y="117">3/</text>
<text x="343" y="119">4</text>
<text x="176" y="136">13/</text>
<text x="495" y="136">15/</text>
<text x="180" y="138">16</text>
<text x="500" y="138">16</text>
<text x="146" y="148">13/</text>
<text x="150" y="150">16</text>
<text x="526" y="148">15/</text>
<text x="531" y="150">16</text>
<text x="565" y="168" transform="rotate(-90 565 168)">8</text>
<text x="563" y="170" transform="rotate(-90 563 170)">7/</text>
<text x="514" y="182">1/</text>
<text x="517" y="184">4</text>
<text x="531" y="184" transform="rotate(-90 531 184)">1/</text>
<text x="532" y="181" transform="rotate(-90 532 181)">2</text>
<text x="532" y="197" transform="rotate(-90 532 197)">2</text>
<text x="405" y="200">3/</text>
<text x="408" y="202">16</text>
<text x="531" y="200" transform="rotate(-90 531 200)">1/</text>
<text x="563" y="213" transform="rotate(-90 563 213)">5/</text>
<text x="565" y="210" transform="rotate(-90 565 210)">16</text>
<text x="362" y="256" transform="rotate(-90 362 256)">4</text>
<text x="360" y="259" transform="rotate(-90 360 259)">3/</text>
<text x="563" y="263" transform="rotate(-90 563 263)">3/</text>
<text x="565" y="260" transform="rotate(-90 565 260)">8</text>
<text x="370" y="274" transform="rotate(-90 370 274)">4</text>
<text x="368" y="276" transform="rotate(-90 368 276)">3/</text>
<text x="409" y="281" transform="rotate(-90 409 281)">4</text>
<text x="316" y="287" transform="rotate(58 316 287)">1 /</text>
<text x="408" y="284" transform="rotate(-90 408 284)">1/</text>
<text x="493" y="286" transform="rotate(-32 493 286)">11/</text>
<text x="497" y="285" transform="rotate(-32 497 285)">16</text>
<text x="317" y="291" transform="rotate(58 317 291)">16</text>
<text x="395" y="293" transform="rotate(-90 395 293)">1/</text>
<text x="397" y="291" transform="rotate(-90 397 291)">4</text>
<text x="585" y="294" transform="rotate(-90 585 294)">16</text>
<text x="563" y="300" transform="rotate(-90 563 300)">3/</text>
<text x="565" y="297" transform="rotate(-90 565 297)">16</text>
<text x="584" y="296" transform="rotate(-90 584 296)">9/</text>
<text x="769" y="297">1/</text>
<text x="771" y="299">8</text>
<text x="341" y="307" transform="rotate(58 341 307)">/16</text>
<text x="765" y="306">1/</text>
<text x="768" y="308">2</text>
<text x="336" y="322" transform="rotate(58 336 322)">4</text>
<text x="336" y="318" transform="rotate(58 336 318)">3/</text>
<text x="441" y="319" transform="rotate(-32 441 319)">/2</text>
<text x="475" y="319">3/</text>
<text x="478" y="321">16</text>
<text x="353" y="346" transform="rotate(58 353 346)">3/</text>
<text x="745" y="344">3/</text>
<text x="749" y="346">16</text>
<text x="353" y="349" transform="rotate(58 353 349)">4</text>
<text x="413" y="352">3/</text>
<text x="417" y="354">16</text>
<text x="565" y="353" transform="rotate(-90 565 353)">16</text>
<text x="563" y="355" transform="rotate(-90 563 355)">3/</text>
<text x="329" y="369" transform="rotate(-32 329 369)">31.95</text>
<text x="344" y="367">1/</text>
<text x="347" y="369">2</text>
<text x="350" y="375" transform="rotate(-32 350 375)">7/</text>
<text x="353" y="375" transform="rotate(-32 353 375)">16</text>
<text x="749" y="374">3/</text>
<text x="753" y="376">16</text>
<text x="137" y="387" transform="rotate(-90 137 387)">5/</text>
<text x="139" y="385" transform="rotate(-90 139 385)">16</text>
<text x="147" y="394" transform="rotate(-90 147 394)">16</text>
<text x="145" y="396" transform="rotate(-90 145 396)">5/</text>
<text x="565" y="401" transform="rotate(-90 565 401)">2</text>
<text x="563" y="404" transform="rotate(-90 563 404)">1/</text>
<text x="276" y="421" transform="rotate(-32 276 421)">7/</text>
<text x="279" y="421" transform="rotate(-32 279 421)">8</text>
<text x="565" y="436" transform="rotate(-90 565 436)">16</text>
<text x="563" y="440" transform="rotate(-90 563 440)">13/</text>
<text x="173" y="449">13/</text>
<text x="211" y="449">15/</text>
<text x="177" y="451">16</text>
<text x="215" y="451">16</text>
</g>
<g font-size="4.2">
<text x="777" y="49">1/</text>
<text x="779" y="51">4</text>
<text x="823" y="49">3/</text>
<text x="825" y="51">16</text>
<text x="777" y="56">1/</text>
<text x="779" y="57">4</text>
<text x="823" y="56">1/</text>
<text x="825" y="57">2</text>
<text x="777" y="62">1/</text>
<text x="779" y="63">4</text>
<text x="823" y="62">11/</text>
<text x="826" y="63">16</text>
<text x="777" y="68">1/</text>
<text x="779" y="70">4</text>
<text x="823" y="68">1/</text>
<text x="825" y="70">2</text>
<text x="777" y="75">1/</text>
<text x="779" y="76">4</text>
<text x="777" y="81">1/</text>
<text x="779" y="82">4</text>
<text x="823" y="81">1/</text>
<text x="825" y="82">16</text>
<text x="777" y="87">1/</text>
<text x="779" y="89">4</text>
<text x="823" y="87">3/</text>
<text x="825" y="89">8</text>
<text x="777" y="94">1/</text>
<text x="779" y="95">4</text>
<text x="823" y="94">3/</text>
<text x="825" y="95">8</text>
<text x="772" y="100">3/</text>
<text x="774" y="101">4</text>
<text x="824" y="100">11/</text>
<text x="827" y="101">16</text>
<text x="772" y="106">3/</text>
<text x="774" y="108">4</text>
<text x="824" y="106">9/</text>
<text x="826" y="108">16</text>
<text x="772" y="113">3/</text>
<text x="823" y="113">7/</text>
<text x="772" y="119">3/</text>
<text x="774" y="114">4</text>
<text x="823" y="119">7/</text>
<text x="825" y="114">8</text>
<text x="772" y="125">1/</text>
<text x="774" y="121">4</text>
<text x="823" y="125">1/</text>
<text x="825" y="121">8</text>
<text x="774" y="127">4</text>
<text x="825" y="127">4</text>
</g>
<g font-size="3.7">
<text x="17" y="551" transform="rotate(-90 17 551)">00:56:14</text>
<text x="17" y="561" transform="rotate(-90 17 561)">2025</text>
<text x="17" y="570" transform="rotate(-90 17 570)">Jun 17</text>
<text x="17" y="593" transform="rotate(-90 17 593)">PRINTED ON</text>
</g>
</svg>
